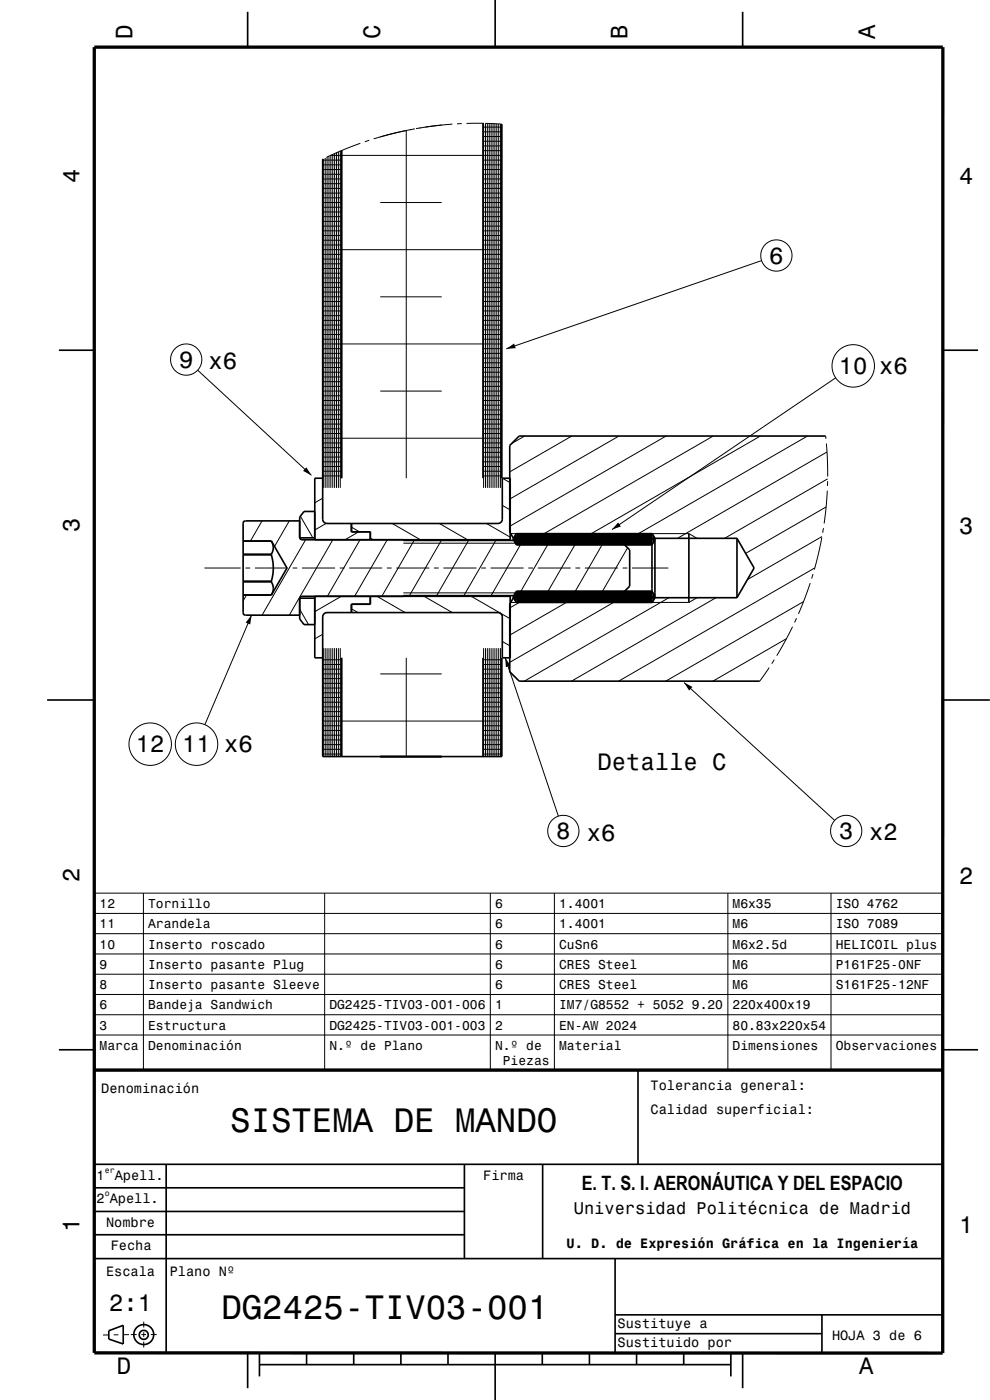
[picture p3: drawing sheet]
<svg xmlns="http://www.w3.org/2000/svg" width="210mm" height="297mm" viewBox="0 0 210 297" stroke-linecap="round" stroke-linejoin="round" font-family="sans-serif">
<g fill="none" stroke="#000" stroke-width=".21">
<path d="M68.4 40h4M68.4 39h4M68.4 38h4M68.4 37h4M68.4 36h4M68.4 35h4M68.4 34h4M68.5 33.7l-.1 .1M68.6 33.7v69.8M69 33.5v70M69.4 33.3v70.2M69.8 33.1v70.4"/>
<path d="M70.1 33h36.4M70.2 32.9v70.6M70.6 32.8v70.7M71 32.6v70.9M71.4 32.4v71.1M71.8 32.2v71.3M72.2 32.1v71.4M72.4 32h.1M76.4 30.4l-7.1 3M78.3 29.8l-.9 .3M86.1 27.7l-6.8 1.8M86.2 27.7v73.8"/>
<path d="M87.3 27.5l-6.6 1.5M88 27.3l-1 .2M89.2 27.1l-1 .2M93.7 26.5l-3.5 .5M96 26.3l-7 .9M98 26.2l-1 .1M102.5 26.2h-3.5M102.5 26.2h.1M102.5 40h4M102.5 39h4M102.5 38h4M102.5 37h4"/>
<path d="M102.5 36h4M102.5 35h4M102.5 34h4M102.5 32h4M102.5 31h4M102.5 30h4M102.5 29h4M102.5 28h4M102.5 27h4M102.6 26.2v77.3M103 26.2l3.5 .1M103 26.2v77.3"/>
<path d="M103.4 26.2v77.3M103.8 26.2v77.3M104.2 26.2v77.3M104.6 26.2v77.3M105 26.3v77.2M105.4 26.3v77.2M105.8 26.3v77.2M106.2 26.3v77.2M68.4 53h38.1M68.4 43h4M68.4 60h4M68.4 59h4"/>
<path d="M68.4 58h4M68.4 57h4M68.4 56h4M68.4 55h4M68.4 54h4M68.4 52h4M68.4 51h4M68.4 50h4M68.4 49h4M68.4 48h4M68.4 47h4M68.4 46h4"/>
<path d="M68.4 45h4M68.4 44h4M68.4 42h4M68.4 41h4M80.7 43h13M102.5 43h4M102.5 60h4M102.5 59h4M102.5 58h4M102.5 57h4M102.5 56h4M102.5 55h4"/>
<path d="M102.5 54h4M102.5 52h4M102.5 51h4M102.5 50h4M102.5 49h4M102.5 48h4M102.5 47h4M102.5 46h4M102.5 45h4M102.5 44h4M102.5 42h4M102.5 41h4"/>
<path d="M161.6 55.3l-54.2 18.7M41.9 78.5l24.2 22.3M68.4 73h38.1M68.4 63h4M68.4 80h4M68.4 79h4M68.4 78h4M68.4 77h4M68.4 76h4M68.4 75h4M68.4 74h4M68.4 72h4"/>
<path d="M68.4 71h4M68.4 70h4M68.4 69h4M68.4 68h4M68.4 67h4M68.4 66h4M68.4 65h4M68.4 64h4M68.4 62h4M68.4 61h4M80.7 63h13M102.5 63h4"/>
<path d="M102.5 80h4M102.5 79h4M102.5 78h4M102.5 77h4M102.5 76h4M102.5 75h4M102.5 74h4M102.5 72h4M102.5 71h4M102.5 70h4M102.5 69h4M102.5 68h4"/>
<path d="M102.5 67h4M102.5 66h4M102.5 65h4M102.5 64h4M102.5 62h4M102.5 61h4M68.4 93h38.1M68.4 83h4M68.4 100h4M68.4 99h4M68.4 98h4M68.4 97h4"/>
<path d="M68.4 96h4M68.4 95h4M68.4 94h4M68.4 92h4M68.4 91h4M68.4 90h4M68.4 89h4M68.4 88h4M68.4 87h4M68.4 86h4M68.4 85h4M68.4 84h4"/>
<path d="M68.4 82h4M68.4 81h4M80.7 83h13M102.5 83h4M102.5 100h4M102.5 99h4M102.5 98h4M102.5 97h4M102.5 96h4M102.5 95h4M102.5 94h4M102.5 92h4"/>
<path d="M102.5 91h4M102.5 90h4M102.5 89h4M102.5 88h4M102.5 87h4M102.5 86h4M102.5 85h4M102.5 84h4M102.5 82h4M102.5 81h4M111.3 92.5l-2.8 1.6M121.3 92.5l-13.2 7.6"/>
<path d="M131.3 92.5l-23.2 13.4M141.3 92.5l-33.2 19.2M151.3 92.5l-37.6 21.7M161.3 92.5l-37.6 21.7M171.3 92.5l-37.6 21.7M175.1 92.5l.1 .6M175.3 94.1l.3 7M175.4 95.9l-31.7 18.3M177.3 80.2l-47.5 32.1M55.6 110.5l-2.5 4.3M61.4 110.5l-3.2 5.4M63.7 109.5l2.7 4.6"/>
<path d="M64.8 114.5l-9.2 16M68.4 105.7l-1.6 1M68.4 101h4M69.2 111l-2.4 1.4M70.6 114.5l-9.2 16M74.5 111.8l1.8 1M76.1 112.8l-2.9 1.7M76.4 114.5l-7 12M78.5 114.1l.7 .4M82.1 114.5l-6.9 12M83.2 111.1l6 3.4M85.6 115.2h46.6"/>
<path d="M87.8 114.6l-6.8 11.9M93.2 111.1l6 3.4M93.6 114.6l-6.7 11.8M99.4 114.6l-6.8 11.8M102.5 101h4M103.2 111.1l5 2.9M105.2 114.6l-6.8 11.8M106.5 107.2l1.7 1M106.6 101.5l1.6 .9M108.3 113.2h37.8l1.8 1M108.9 114.5l.7 1.1h28.7l.6-1.1M108.9 114.5h30"/>
<path d="M109.5 113.2l-.6 1v.3M110.9 114.6l-6.7 11.8M116.7 114.6l-6.8 11.8M122.5 114.6l-6.8 11.8M128.3 114.6l-6.8 11.8M133.1 116.2l-5.8 10.2M138.3 113.2l.6 1v.3M174.3 114l-1.6 6.8M174.4 113.8l-15.9 9.2M174.7 112l-.2 1M175.2 107.5l-17 9.9M175.5 104.1l-.7 7"/>
<path d="M175.6 102.1l-.1 1M175.6 101.6l-21.9 12.6M43.4 120.5h7.7M52.1 120.5h1M52.3 126.2l-.7 1.3M53.4 130.5l-9.9 23.2M54.1 120.5h7M62.1 120.5h1M63.6 129.3l1.8 3.2M64.1 120.5h7M68.4 134.6l-1.6 .9M68.4 140h4"/>
<path d="M68.6 137.5v23M69 137.5v23M69.4 137.5v23M69.8 137.5v23M70.2 137.5v23M70.6 137.5v23M71 137.5v23M71.4 137.5v23M71.8 137.5v23M72.1 120.5h1M72.2 137.5v23M72.4 126.5l-5.6 3.3"/>
<path d="M74.1 120.5h7M74.5 129.2l1.4 .8M80 126.5l5.9 3.5M82.1 120.5h1M84.1 120.5h7M85.6 125.8h46.6M86.2 139.6v20.9M90 126.5l5.9 3.5M92.1 120.5h1M94.1 120.5h7M100 126.5l8.2 4.8M102.1 120.5h1"/>
<path d="M102.5 140h4M102.6 137.5v23M103 137.5v23M103.4 137.5v23M103.8 137.5v23M104.1 120.5h7M104.2 137.5v23M104.6 137.5v23M105 137.5v23M105.4 137.5v23M105.8 137.5v23M106.2 137.5v23"/>
<path d="M106.5 136.1l1.7 1M107.2 139.6l11.2 33.5M108.9 126.5v.3l.6 1M108.9 126.5l.7-1.1h28.7l.6 1.1M108.9 126.5h30M111.9 126.8l-3.8 2.2M112.1 120.5h1M114.1 120.5h7M121.9 126.8l-13.8 7.9M122.1 120.5h1M124.1 120.5h7M131.9 126.8l-23.8 13.7"/>
<path d="M132.1 120.5h1M134.1 120.5h7.7M138.9 126.5v.3l-.6 1M141.9 126.8l-30.7 17.7M147.9 126.8l-1.8 1h-37.8M151.9 126.8l-30.7 17.7M164.2 140l-.5 .8M166.8 135.5l-15.6 9M168.1 133l-3.3 6.1M169 131.1l-.5 1M170.4 127.6l-29.2 16.9M171.9 123.7l-2.5 6.5"/>
<path d="M172.5 121.8l-.3 .9M172.8 120.5l-41.6 24M68.4 153h38.1M68.4 143h4M68.4 160h4M68.4 159h4M68.4 158h4M68.4 157h4M68.4 156h4M68.4 155h4M68.4 154h4M68.4 152h4"/>
<path d="M68.4 151h4M68.4 150h4M68.4 149h4M68.4 148h4M68.4 147h4M68.4 146h4M68.4 145h4M68.4 144h4M68.4 142h4M68.4 141h4M80.7 143h13M102.5 143h4"/>
<path d="M102.5 160h4M102.5 159h4M102.5 158h4M102.5 157h4M102.5 156h4M102.5 155h4M102.5 154h4M102.5 152h4M102.5 151h4M102.5 150h4M102.5 149h4M102.5 148h4"/>
<path d="M102.5 147h4M102.5 146h4M102.5 145h4M102.5 144h4M102.5 142h4M102.5 141h4M145.1 144.8l32 29.2M163.2 141.6l-2 2.9M80.6 160.5h13.1M20.1 189.5h179.7v37.7h-179.7zM20.1 193.8h179.7M20.1 198.1h179.7"/>
<path d="M30.4 189.5v37.7M68.9 189.5v37.7M104 189.5v37.7M117.6 189.5v37.7M154.4 189.5v37.7M176.3 189.5v37.7M20.1 202.4h179.7M20.1 206.7h179.7M20.1 211h179.7M20.1 215.3h179.7M20.1 219.6h179.7M23.1 283.2h-1.2"/>
<path d="M25.1 283.2h-1M27.4 283.1l-1.3 .1M27.7 283.1h1.3M30 283.1h1M30.5 280.4v1.2M30.5 282.6v1M30.5 284.6v1.3M32 283.1h1.2"/>
<circle cx="164.7" cy="54.2" r="3.3"/>
<circle cx="39.5" cy="76.3" r="3.3"/>
<circle cx="181" cy="77.6" r="4.5"/>
<circle cx="31.9" cy="157.9" r="4.5"/>
<circle cx="41.7" cy="157.9" r="4.5"/>
<circle cx="119.5" cy="176.3" r="3.3"/>
<circle cx="179.5" cy="176.3" r="3.3"/>
</g>
<g fill="#000">
<path d="M107.4 74l1.7-1.1 .3 1z" fill-rule="evenodd"/>
<path d="M65 99.1l1.1 1.7-1.8-.9z" fill-rule="evenodd"/>
<path d="M109.5 113.2l-.1 2.1-.5-.8v-.3z" fill-rule="evenodd"/>
<path d="M131.1 110.8l.6 .9-1.9 .6z" fill-rule="evenodd"/>
<path d="M109.5 113.2h28.8l.1 2.2-.1 .2h-28.7l-.2-.3z" fill-rule="evenodd"/>
<path d="M138.3 113.2l.6 1v.3l-.5 .9z" fill-rule="evenodd"/>
<path d="M53.4 130.5l-.3 2-1-.4z" fill-rule="evenodd"/>
<path d="M109 126.3l-.1 .5z" fill-rule="evenodd"/>
<path d="M109.6 125.4h28.7v2.4h-28.8l-.1-2.1z" fill-rule="evenodd"/>
<path d="M109.4 125.7l.1 2.1-.6-1z" fill-rule="evenodd"/>
<path d="M138.4 125.6l.5 .9v.3l-.6 1z" fill-rule="evenodd"/>
<path d="M107.2 139.6l1.1 1.6-1 .3z" fill-rule="evenodd"/>
<path d="M145.1 144.8l1.8 .9-.7 .8z" fill-rule="evenodd"/>
</g>
<g fill="none" stroke="#000" stroke-width=".35">
<path d="M52.5 2.5v7.5M105 0v10M157.5 2.5v7.5M68.4 33.8v76.3l.2 .5 .3 .3 .5 .2 36.5-.1 .4-.2 .2-.7v-8.6h1.7v13.1M72.4 31.9v69.6M102.5 26.2v75.3M106.5 26.3v75.2M12.5 74.3h7.5M200 74.3h7.5M175.1 92.5h-65l-2 2v18.3l.8 1.4M51.6 114.8h6M51.6 117.7h6"/>
<path d="M51.6 117.6h6M57.6 117.7a9.5 9.5 0 0 1 0 5.6M57.6 114.8a2.54 2.54 0 0 1 0 2.8M57.6 114.8l3.3 5.7-3.3 5.7M57.6 117.6v.1M63.6 110.5h-11.5l-.4 .2-.1 .3v19.2l.5 .3h11.5M63.6 114l.2 .4 .3 .1h44.1M66.8 108.5h-2.3l-.9 1.2v4.4h3.2M68.4 101.5h-1.6v13M74.5 111.1v1.7h4v1.7M85.6 114.5v.1h46l2 2v7.8l-2 2h-46v.1M108.9 114.2h47.4"/>
<path d="M108.9 114.2v.4M108.9 114.2l.6-1h28.8l.6 1v12.6l-.6 1h-28.8l-.6-1M108.9 114.5l.7 1.1h28.7M138.3 115.6v9.8M138.9 114.5l-.6 1.1M146.1 113.2v14.6M156.3 114.2l3.7 6.3-3.7 6.3M156.3 114.2v12.6M51.6 126.2h6M51.6 123.3h6M51.6 123.4h6M57.6 123.4a2.53 2.53 0 0 1 0 2.8"/>
<path d="M57.6 123.3v.1M66.8 126.5v13.1h1.6M66.8 126.9h-3.2v4.4l.9 1.2h2.3M72.4 139.6v20.9M78.5 126.5v1.7h-4v1.8M102.5 139.6v20.9M108.2 126.4v13.2h-1.7v-8.7l-.1-.5-.6-.4h-36.4l-.7 .2-.3 .7v29.6h38.1v-20.9M108.2 126.5h-44.1l-.4 .2-.1 .3M108.9 126.8l-.8 1.4v14.3l2 2h51.1M108.9 126.8h47.4M108.9 126.4v.4M138.3 125.4l.6 1.1"/>
<path d="M138.3 125.4h-28.7l-.7 1.1M10 148.5h10M200 148.5h10M12.5 222.7h7.5M135.3 227v20M200 222.7h7.5M19.9 247h180M19.9 257h78.7M19.9 252h78.6M35.2 247v40M98.5 247v20M115.1 247v20"/>
<path d="M19.9 267h180M19.9 261.9h78.7M130.5 267v20M130.5 278.9h69.4M174.4 278.9v8.1M23.1 282.3l3-1.1v3.9l-3-1zM52.5 287v7.5M55 289.5h100M55 287v5M65 287v2.5M75 287v2.5M85 287v2.5"/>
<path d="M95 287v2.5M105 287v10M115 287v2.5M125 287v2.5M130.5 282.9h43.9M135 287v2.5M145 287v2.5M155 287v5M157.5 287v7.5"/>
<circle cx="30.5" cy="283.2" r=".96"/>
<circle cx="30.5" cy="283.1" r="2.11"/>
</g>
<path d="M20 10h180v277h-180zM20 227h180" fill="none" stroke="#000" stroke-width=".7" stroke-linecap="butt"/>
<g font-size="7.2">
<text x="48.8" y="240.2">SISTEMA DE MANDO</text>
<text x="47" y="279.9">DG2425-TIV03-001</text>
</g>
<g font-size="5">
<text x="28.1" y="8.2" transform="rotate(-90 28.1 8.2)">D</text>
<text x="80.6" y="8.2" transform="rotate(-90 80.6 8.2)">C</text>
<text x="133.1" y="8.2" transform="rotate(-90 133.1 8.2)">B</text>
<text x="185.6" y="8.2" transform="rotate(-90 185.6 8.2)">A</text>
<text x="16.8" y="38.7" transform="rotate(-90 16.8 38.7)">4</text>
<text x="203.5" y="39">4</text>
<text x="163.2" y="56">6</text>
<text x="38" y="78">9 x6</text>
<text x="178" y="79.4">10 x6</text>
<text x="16.8" y="112.9" transform="rotate(-90 16.8 112.9)">3</text>
<text x="203.5" y="113.2">3</text>
<text x="28.8" y="159.6">12</text>
<text x="38.7" y="159.6">11 x6</text>
<text x="126.8" y="163.4">Detalle C</text>
<text x="118" y="178">8 x6</text>
<text x="178" y="178">3 x2</text>
<text x="16.8" y="187.1" transform="rotate(-90 16.8 187.1)">2</text>
<text x="203.5" y="187.4">2</text>
<text x="16.8" y="261.3" transform="rotate(-90 16.8 261.3)">1</text>
<text x="203.5" y="261.6">1</text>
<text x="23.1" y="278">2:1</text>
<text x="24.8" y="291.5">D</text>
<text x="182.3" y="291.5">A</text>
</g>
<text font-size="4.2" x="123.4" y="252.4">E. T. S. I. AERONÁUTICA Y DEL ESPACIO</text>
<text font-size="3.6" x="121.7" y="257.5">Universidad Politécnica de Madrid</text>
<g font-size="2.9">
<text x="21.5" y="231.8">Denominación</text>
<text x="138" y="231.3">Tolerancia general:</text>
<text x="138" y="236.3">Calidad superficial:</text>
<text x="20.5" y="250.3">1</text>
<text x="24.3" y="250.3">Apell.</text>
<text x="102.5" y="250.3">Firma</text>
<text x="20.5" y="255.3">2 Apell.</text>
<text x="22.5" y="260.3">Nombre</text>
<text x="23.5" y="265.3">Fecha</text>
<text x="120.2" y="264.8">U. D. de Expresión Gráfica en la Ingeniería</text>
<text x="22.5" y="270.8">Escala</text>
<text x="36" y="270.8">Plano Nº</text>
<text x="131" y="281.8">Sustituye a</text>
<text x="131" y="285.8">Sustituido por</text>
<text x="176.5" y="284.3">HOJA 3 de 6</text>
</g>
<g font-size="2.8">
<text x="21.1" y="192.6">12</text>
<text x="21.1" y="196.9">11</text>
<text x="31.4" y="192.6">Tornillo</text>
<text x="31.4" y="196.9">Arandela</text>
<text x="105" y="192.6">6</text>
<text x="105" y="196.9">6</text>
<text x="118.6" y="192.6">1.4001</text>
<text x="118.6" y="196.9">1.4001</text>
<text x="155.4" y="192.6">M6x35</text>
<text x="155.4" y="196.9">M6</text>
<text x="177.3" y="192.6">ISO 4762</text>
<text x="177.3" y="196.9">ISO 7089</text>
<text x="21.1" y="201.2">10</text>
<text x="31.4" y="201.2">Inserto roscado</text>
<text x="105" y="201.2">6</text>
<text x="118.6" y="201.2">CuSn6</text>
<text x="155.4" y="201.2">M6x2.5d</text>
<text x="177.3" y="201.2">HELICOIL plus</text>
<text x="21.1" y="205.5">9</text>
<text x="21.1" y="209.8">8</text>
<text x="31.4" y="205.5">Inserto pasante Plug</text>
<text x="31.4" y="209.8">Inserto pasante Sleeve</text>
<text x="105" y="205.5">6</text>
<text x="105" y="209.8">6</text>
<text x="118.6" y="205.5">CRES Steel</text>
<text x="118.6" y="209.8">CRES Steel</text>
<text x="155.4" y="205.5">M6</text>
<text x="155.4" y="209.8">M6</text>
<text x="177.3" y="205.5">P161F25-0NF</text>
<text x="177.3" y="209.8">S161F25-12NF</text>
<text x="21.1" y="214.1">6</text>
<text x="31.4" y="214.1">Bandeja Sandwich</text>
<text x="69.9" y="214.1">DG2425-TIV03-001-006</text>
<text x="105" y="214.1">1</text>
<text x="118.6" y="214.1">IM7/G8552 + 5052 9.20</text>
<text x="155.4" y="214.1">220x400x19</text>
<text x="21.1" y="218.4">3</text>
<text x="31.4" y="218.4">Estructura</text>
<text x="69.9" y="218.4">DG2425-TIV03-001-003</text>
<text x="105" y="218.4">2</text>
<text x="118.6" y="218.4">EN-AW 2024</text>
<text x="155.4" y="218.4">80.83x220x54</text>
<text x="21.1" y="222.7">Marca</text>
<text x="31.4" y="222.7">Denominación</text>
<text x="69.9" y="222.7">N.º de Plano</text>
<text x="105" y="222.7">N.º de</text>
<text x="106.7" y="226">Piezas</text>
<text x="118.6" y="222.7">Material</text>
<text x="155.4" y="222.7">Dimensiones</text>
<text x="177.3" y="222.7">Observaciones</text>
</g>
<g font-size="1.7">
<text x="22.2" y="248.8">er</text>
<text x="22.2" y="253.8">o</text>
</g>
</svg>
